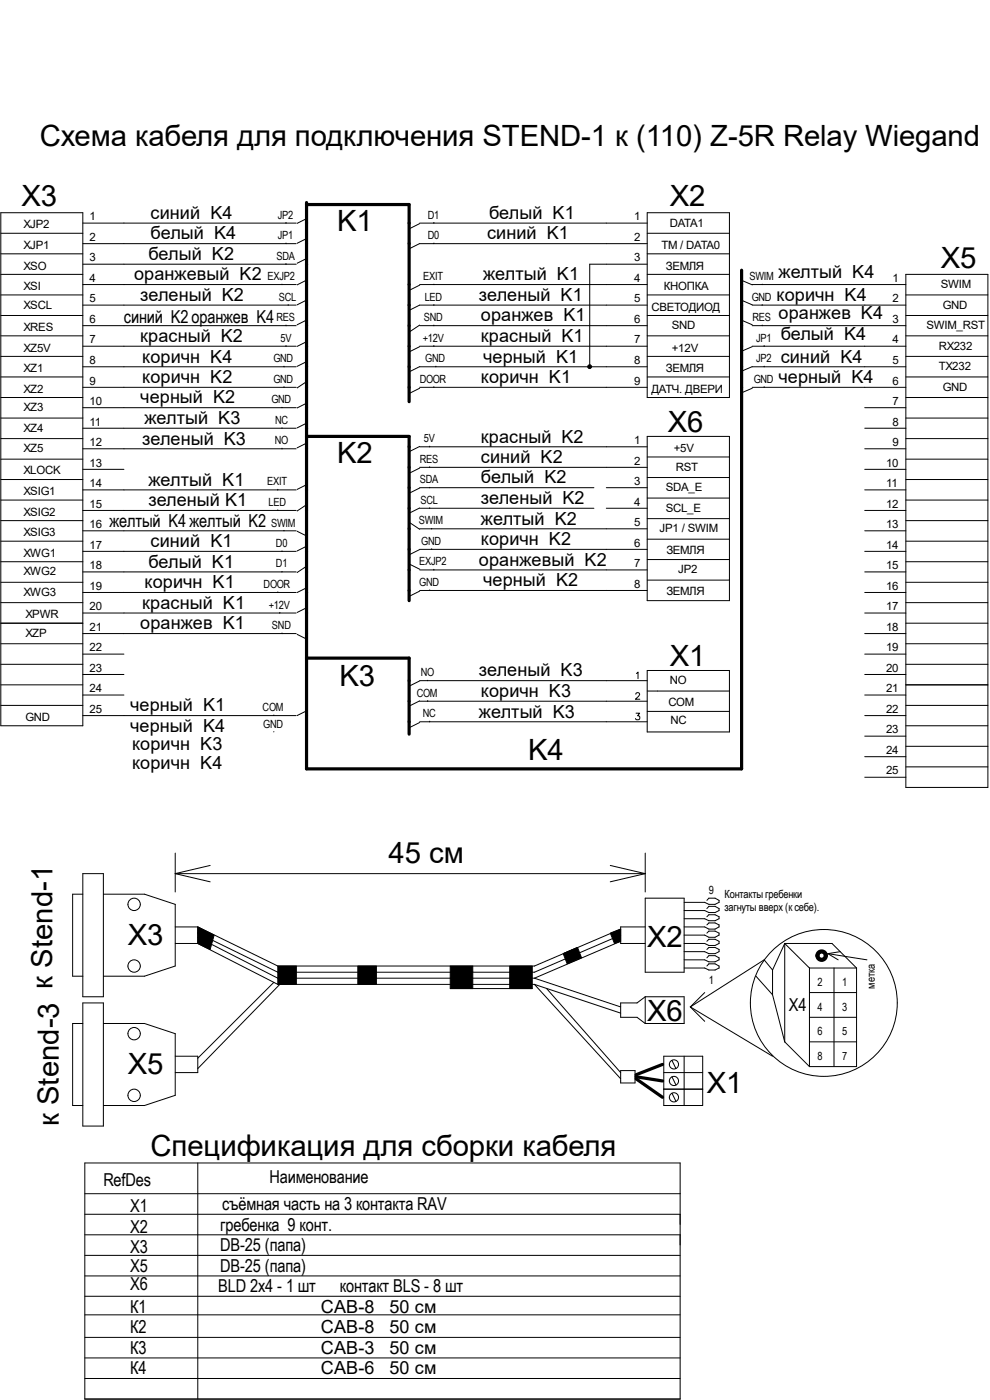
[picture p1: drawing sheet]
<svg xmlns="http://www.w3.org/2000/svg" width="210mm" height="297mm" viewBox="0 0 210 297" stroke-linecap="round" stroke-linejoin="round" font-family="sans-serif">
<g fill="none" stroke="#000" stroke-width=".21">
<path d="M.2 45.1h17.4v108.9h-17.4zM.2 58.2h17.4M.2 53.8h17.4M.2 49.5h17.4M17.6 56h45.2M17.6 51.7h45.2M17.6 47.3h45.2M60.7 47.2v.1M60.7 51.6v.1M60.7 55.9v.1M65.1 54.8l-2.1 1.1M65.1 59.4l-2.1 1.1"/>
<path d="M65.1 50.6l-2.1 1M65.1 46.4l-2.1 1M89 51.7h48.3M89 47.3h48.3M89.1 51.6l-2.1 1.1M89.1 47.4l-2.1 1.1M92 47.2v.1M92 51.6v.1M137.3 56h-12.2v21.8M137.3 45.1h17.4v39.2h-17.4zM137.3 58.2h17.4M137.3 53.8h17.4"/>
<path d="M137.3 49.5h17.4M157.2 59.4l2.4 1.1M192.2 58.2h17.3v108.8h-17.3zM.2 80h17.4M.2 75.6h17.4M.2 71.2h17.4M.2 66.9h17.4M.2 62.6h17.4M17.6 69.1h45.2M17.6 73.4h45.2M17.6 64.7h45.2M17.6 77.8h45.2"/>
<path d="M17.6 60.4h45.2M59.8 60.3v.1M60.2 77.7v.1M60.7 69v.1M60.7 73.3v.1M61.1 64.6v.1M65.1 76.7l-2.1 1M65.1 72.5l-2.1 1M65.1 63.6l-2.1 1.1M65.1 67.9l-2.1 1M89 69.1h48.3M89 73.4h48.3"/>
<path d="M89 64.7h48.3M89 77.8h48.3M89 60.4h48.3M89.1 77.7l-2.1 1.1M89.1 68.9l-2.1 1.4M89.1 64.7l-2.1 1.1M89.1 73.5l-2.1 1.1M89.1 60.5l-2.1 1M92 60.3v.1M92 64.6v.1M92 69v.1M92 73.3v.1"/>
<path d="M92.5 77.7v.1M137.3 80h17.4M137.3 75.6h17.4M137.3 71.2h17.4M137.3 66.9h17.4M137.3 62.6h17.4M157.2 63.6l2.4 1.1M157.2 67.9l2.4 1M159.6 69.1h32.6M159.6 73.4h32.6M159.6 64.7h32.6M159.6 77.8h32.6"/>
<path d="M159.6 60.4h32.6M159.6 77.7l-2.4 1.1M159.6 73.5l-2.4 1.1M161.7 60.3v.1M161.7 64.6v.1M161.7 69v.1M162.1 73.3v.1M162.1 77.7v.1M192.2 80h17.3M192.2 75.6h17.3M192.2 71.2h17.3M192.2 66.9h17.3"/>
<path d="M192.2 62.6h17.3M.2 97.4h17.4M.2 93h17.4M.2 88.7h17.4M.2 84.3h17.4M17.6 82.2h45.2M17.6 95.2h45.2M17.6 90.8h45.2M17.6 86.5h45.2M17.6 99.6h8.7M59.8 86.4v.1M59.8 90.8h.1"/>
<path d="M59.8 95.1v.1M60.2 82v.2M65.1 89.7l-2.1 1.1M65.1 85.5l-2.1 1.1M65.1 80.9l-2.1 1.4M65.1 94l-2.1 1M89 99.1h48.3M89 82.2h48.3M89 94.8h48.3M89.1 94.7l-2.1 1M89.1 99.3l-2.1 1M89.1 82.3l-2.1 1.1"/>
<path d="M91.1 94.7v.1M91.1 99v.1M92 82v.2M137.3 92.6h17.4v34.8h-17.4zM137.3 96.9h17.4M159.6 82.2h32.6M159.6 82.3l-2.4 1.1M162.1 82v.2M183.4 95.2h8.8M183.4 90.8h8.8M183.4 86.5h8.8M183.4 99.6h8.8"/>
<path d="M192.2 97.4h17.3M192.2 93h17.3M192.2 88.7h17.3M192.2 84.3h17.3M.2 119.2h17.4M.2 114.8h17.4M.2 110.4h17.4M.2 106.1h17.4M.2 101.7h17.4M17.6 117h45.2M17.6 108.3h45.2M17.6 112.6h45.2"/>
<path d="M17.6 103.9h45.2M58.9 103.8v.1M58.9 108.2v.1M59.8 116.9v.1M60.2 112.5v.1M63 112.7l2.1 1M65.1 115.8l-2.1 1.1M65.1 102.8l-2.1 1.1M65.1 107l-2.1 1.4M87 119.7l2.1 1.1M87 110.9l2.1 1.4M89 116.5h48.3"/>
<path d="M89 112.2h48.3M89 103.5h37M89 107.8h37M89.1 116.6l-2.1 1M89.1 103.5l-2.1 1.1M89.1 107.7l-2.1 1.1M91.1 103.4v.1M91.1 107.7v.1M91.6 112.1v.1M91.6 116.4v.1M128.6 103.5h8.7M128.6 107.8h8.7"/>
<path d="M137.3 101.3h17.4M137.3 105.7h17.4M137.3 110h17.4M137.3 114.4h17.4M137.3 118.7h17.4M183.4 117h8.8M183.4 108.3h8.8M183.4 112.6h8.8M183.4 103.9h8.8M192.2 119.2h17.3M192.2 114.8h17.3M192.2 110.4h17.3"/>
<path d="M192.2 106.1h17.3M192.2 101.7h17.3M.2 136.6h17.4M.2 132.2h17.4M.2 127.8h17.4M.2 123.5h17.4M17.6 130h45.2M17.6 125.7h45.2M17.6 134.4h45.2M17.6 121.3h45.2M17.6 138.8h8.7M58.9 125.6v.1"/>
<path d="M59.4 129.9v.1M59.8 121.2v.1M59.8 134.3v.1M63 134.5l2.1 1.1M65.1 128.9l-2.1 1.1M65.1 124.7l-2.1 1M65.1 120.1l-2.1 1.4M89 125.3h48.3M89 120.9h48.3M89.1 125.4l-2.1 1M91.1 125.1v.2M92 120.8v.1"/>
<path d="M137.3 123.1h17.4M183.4 130h8.8M183.4 125.7h8.8M183.4 134.4h8.8M183.4 121.3h8.8M183.4 138.8h8.8M192.2 136.6h17.3M192.2 132.2h17.3M192.2 127.8h17.3M192.2 123.5h17.3M.2 149.6h17.4M.2 145.3h17.4"/>
<path d="M.2 140.9h17.4M17.6 151.8h45.2M17.6 143.1h8.7M17.6 147.4h8.7M58.1 151.7v.1M58.1 155.2v.1M65.1 150.8l-2.1 1M89 153.1h48.3M89 148.8h48.3M89 144.4h48.3M89.1 148.7l-2.1 1M89.1 144.4l-2.1 1.1"/>
<path d="M89.1 153.2l-2.1 1.1M90.7 144.3v.1M90.7 148.6v.2M91.1 153v.1M134.9 147.3v-.2l.5-.2 .3 .5-.9 .9h.9M134.9 151.3h.8l-.4 .5a.47 .47 0 0 1 .4 .5 .47 .47 0 0 1-.4 .5 .47 .47 0 0 1-.5-.4M135 142.9l.3-.3v1.4M137.3 142.2h17.4v13.1h-17.4zM137.3 146.6h17.4M137.3 150.9h17.4M183.4 151.8h8.8M183.4 143.1h8.8"/>
<path d="M183.4 147.4h8.8M183.4 156.2h8.8M192.2 154h17.3M192.2 149.6h17.3M192.2 145.3h17.3M192.2 140.9h17.3M192.2 158.3h17.3M183.4 164.9h8.8M183.4 160.5h8.8M192.2 162.7h17.3M17.6 189.7h-2.2v17.4h2.2M17.6 185.3h4.3v26.2h-4.3z"/>
<path d="M21.9 189.7h8.7l6.6 2.2v13l-6.6 2.2h-8.7M37.2 181v8.2M37.2 185.3h99.7M37.2 196.6h4.8M37.2 185.3l7.4 1.8M42 196.6v3.6M42 198l16.9 8.2h54.5l18.3-7.8M42 198.8l16.9 8.7h54.5M42 196.6l16.9 8.3h54.5l18.3-7.8M44.6 183.6l-7.4 1.7M129.5 183.6l7.4 1.7M131.7 199.7l-18.3 7.8"/>
<path d="M136.9 196.6h-5.2v3.6h5.2M136.9 190.5h8.2v15.7h-8.2zM136.9 181v8.2M136.9 185.3l-7.4 1.8M149.9 191l.5-.5h1.3l.8 .5v.4l-.8 .5h-1.3l-.9-.5h-4.4M149.9 192.7l.5-.4h1.3l.8 .4v.5l-.8 .4h-1.3l-.9-.4h-4.4M149.9 194.5l.5-.4h1.3l.8 .4v.4l-.8 .4h-1.3l-.9-.4h-4.4M149.9 196.2l.5-.4h1.3l.8 .4v.4l-.8 .5h-1.3l-.9-.5h-4.4M149.9 198l.5-.5h1.3l.8 .5v.4l-.8 .4h-1.3l-.9-.4h-4.4M149.9 199.7l.5-.4h1.3l.8 .4v.5l-.8 .4h-1.3l-.9-.4h-4.4M17.6 217.1h-2.2v17.4h2.2M17.6 212.8h4.3v26.1h-4.3z"/>
<path d="M21.9 217.1h8.7l6.6 2.2v13.1l-6.6 2.1h-8.7M37.2 200.2h4.8M42 200.2l16.9 8.6h54.5M58.1 208.4l-16.1 16.1M59.4 208.8l-17.4 17.9M95.5 209.7h17.4M113.4 207.5l18.3 6.1M113.4 208.8l18.3 6.1M113.4 208.8l18.3 20.1M116 209.7l15.7 17.8M122.5 201l-3 1.3M136.9 211.5h8.2v5.6h-8.2"/>
<path d="M136.9 211.5l-1.8 1.3h-3.4v3h3.4l1.8 1.3M136.9 211.5v5.6M146.4 213.6l3.1 3.1M146.4 213.6l17.5 10.5M149.5 210.6l-3.1 3M149.9 204.9l.5-.4h1.3l.8 .4v.5l-.8 .4h-1.3l-.9-.4h-4.4M149.9 203.2l.5-.5h1.3l.8 .5v.4l-.8 .4h-1.3l-.9-.4h-4.4M149.9 201.4l.5-.4h1.3l.8 .4v.5l-.8 .4h-1.3l-.9-.4h-4.4M160.4 207.1l3.5 3.9M163.9 205.8l-1.8-2.2-15.7 10M163.9 205.8v5.2M163.9 211l2.6 10"/>
<path d="M166.5 200.2h10l5.2 5.2M166.5 200.2l-2.6 5.6M166.5 200.2l5.2 5.2M166.5 200.2v20.8M171.7 205.4v20.9M171.7 215.8h10M171.7 205.4h10M171.7 210.6h10M175.6 202.3l2.2 1.3M175.6 202.3l8.3 1.3M176.9 205.4v20.9M178.2 201.9l-2.6 .4"/>
<path d="M181.7 205.4v20.9h-10M37.2 224.1h4.8v3.4h-4.8M131.7 227.1h3v2.6h-3zM140.8 224.1h8.3v10.4h-8.3zM140.8 227.5h8.3M140.8 231.1h8.3M142.5 228.4l.9 1.8M142.5 231.9l.9 1.7M142.5 225l.9 1.7M145.1 224.1v10.4M166.5 221l5.2 5.3M171.7 221h10"/>
<path d="M18 246.7h126.3v50.1h-126.3zM18 257.6h126.3M18 253.2h126.3M42 246.7v50.1M18 278.9h126.3M18 275h126.3M18 270.7h126.3M18 266.3h126.3M18 262h126.3M18 292.4h126.3M18 288.1h126.3M18 283.7h126.3"/>
<circle cx="28.4" cy="191.9" r="1.31"/>
<circle cx="28.4" cy="204.9" r="1.31"/>
<circle cx="28.4" cy="219.3" r="1.31"/>
<circle cx="174.8" cy="212.8" r="15.6"/>
<circle cx="28.4" cy="232.4" r="1.31"/>
<circle cx="143" cy="229.3" r=".97"/>
<circle cx="143" cy="225.8" r=".97"/>
<circle cx="143" cy="232.8" r=".97"/>
</g>
<path d="M65 43v120.1h92.3v-105.8M65 43.4h21.8v41.8M65 92.6h21.8v34.8M65 139.6h21.8v16.1M134.9 228.4l5.6 .9M134.9 228.9l5.6 3.9M140.5 225.8l-5.6 2.2" fill="none" stroke="#000" stroke-width=".68"/>
<g fill="#000" stroke="#000" stroke-width=".21">
<path d="M129.5 198l2.2-.9v2.6l-1.4 .5z" fill-rule="evenodd"/>
<path d="M42 196.6l3.4 1.8-.8 3-2.6-1.2z" fill-rule="evenodd"/>
<path d="M58.9 204.9h4v3.9h-4z" fill-rule="evenodd"/>
<path d="M75.9 204.9h3.9v3.9h-3.9z" fill-rule="evenodd"/>
<path d="M95.5 204.9h4.8v4.8h-4.8z" fill-rule="evenodd"/>
<path d="M108.1 204.9h4.8v4.8h-4.8z" fill-rule="evenodd"/>
<path d="M119.5 202.3l3-1.3 .9 2.2-3.1 1.3z" fill-rule="evenodd"/>
<circle cx="125.1" cy="77.8" r=".4"/>
</g>
<circle cx="174.3" cy="202.7" r=".89" fill="none" stroke="#000" stroke-width=".89"/>
<g font-size="6.2">
<text x="8.4" y="31.1">Схема кабеля для подключения STEND-1 к (110) Z-5R Relay Wiegand</text>
<text x="4.5" y="43.7">Х3</text>
<text x="142.1" y="43.7">Х2</text>
<text x="71.5" y="48.9">K1</text>
<text x="199.6" y="56.8">Х5</text>
<text x="141.6" y="91.6">Х6</text>
<text x="71.5" y="98.1">K2</text>
<text x="142.1" y="141.2">Х1</text>
<text x="72" y="145.6">K3</text>
<text x="112.1" y="161.2">K4</text>
<text x="82.4" y="183">45 см</text>
<text x="27.1" y="200.4">Х3</text>
<text x="137.3" y="200.9">Х2</text>
<text x="137.3" y="216.5">Х6</text>
<text x="27.1" y="227.9">Х5</text>
<text x="149.9" y="231.8">Х1</text>
<text x="12.4" y="238.9" transform="rotate(-90 12.4 238.9)">к Stend-3 к Stend-1</text>
<text x="32" y="245.3">Спецификация для сборки кабеля</text>
</g>
<g font-size="3.8">
<text x="32" y="46.4">синий K4</text>
<text x="103.8" y="46.4">белый K1</text>
<text x="32" y="50.8">белый K4</text>
<text x="103.3" y="50.8">синий K1</text>
<text x="28.4" y="59.5">оранжевый K2</text>
<text x="31.5" y="55.2">белый K2</text>
<text x="102.5" y="59.5">желтый K1</text>
<text x="165.1" y="59">желтый K4</text>
<text x="29.8" y="63.8">зеленый K2</text>
<text x="101.6" y="63.8">зеленый K1</text>
<text x="164.7" y="63.8">коричн K4</text>
<text x="26.3" y="68.6">синий K2 оранжев K4</text>
<text x="102" y="68.2">оранжев K1</text>
<text x="165.1" y="67.8">оранжев K4</text>
<text x="29.8" y="72.6">красный K2</text>
<text x="30.2" y="76.9">коричн K4</text>
<text x="102" y="72.6">красный K1</text>
<text x="102.5" y="76.9">черный K1</text>
<text x="165.6" y="72.1">белый K4</text>
<text x="165.6" y="76.9">синий K4</text>
<text x="30.2" y="81.3">коричн K2</text>
<text x="102" y="81.3">коричн K1</text>
<text x="165.1" y="81.3">черный K4</text>
<text x="29.8" y="85.6">черный K2</text>
<text x="30.6" y="90">желтый K3</text>
<text x="30.2" y="94.3">зеленый K3</text>
<text x="102" y="93.9">красный K2</text>
<text x="102" y="98.2">синий K2</text>
<text x="31.5" y="103">желтый K1</text>
<text x="31.5" y="107.4">зеленый K1</text>
<text x="102" y="106.9">зеленый K2</text>
<text x="102" y="102.6">белый K2</text>
<text x="23.2" y="111.7">желтый K4 желтый K2</text>
<text x="102" y="111.3">желтый K2</text>
<text x="32" y="116.1">синий K1</text>
<text x="102" y="115.6">коричн K2</text>
<text x="30.6" y="124.8">коричн K1</text>
<text x="31.5" y="120.4">белый K1</text>
<text x="101.6" y="120">оранжевый K2</text>
<text x="102.5" y="124.4">черный K2</text>
<text x="30.2" y="129.2">красный K1</text>
<text x="29.8" y="133.5">оранжев K1</text>
<text x="101.6" y="143.5">зеленый K3</text>
<text x="102" y="147.9">коричн K3</text>
<text x="27.6" y="155.3">черный K4</text>
<text x="27.6" y="150.9">черный K1</text>
<text x="101.6" y="152.2">желтый K3</text>
<text x="28" y="159.2">коричн K3</text>
<text x="28" y="163.1">коричн K4</text>
<text x="167.3" y="214.5">Х4</text>
<text x="21.9" y="251.5">RefDes</text>
<text x="57.2" y="251">Наименование</text>
<text x="27.6" y="257.1">Х1</text>
<text x="47.2" y="256.7">съёмная часть на 3 контакта RAV</text>
<text x="27.6" y="261.5">Х2</text>
<text x="46.7" y="261.1">гребенка 9 конт.</text>
<text x="27.6" y="265.9">Х3</text>
<text x="27.6" y="269.8">Х5</text>
<text x="46.7" y="265.4">DB-25 (папа)</text>
<text x="46.7" y="269.8">DB-25 (папа)</text>
<text x="27.6" y="273.7">Х6</text>
<text x="46.3" y="274.1">BLD 2x4 - 1 шт</text>
<text x="72.1" y="274.1">контакт BLS - 8 шт</text>
<text x="27.6" y="278.5">К1</text>
<text x="68.1" y="278.5">CAB-8</text>
<text x="82.6" y="278.5">50 см</text>
<text x="27.6" y="282.8">К2</text>
<text x="27.6" y="287.2">К3</text>
<text x="68.1" y="282.8">CAB-8</text>
<text x="68.1" y="287.2">CAB-3</text>
<text x="82.6" y="282.8">50 см</text>
<text x="82.6" y="287.2">50 см</text>
<text x="27.6" y="291.6">К4</text>
<text x="68.1" y="291.5">CAB-6</text>
<text x="82.6" y="291.5">50 см</text>
</g>
<g font-size="2.4">
<text x="19" y="46.8">1</text>
<text x="58.9" y="46.4">JP2</text>
<text x="90.8" y="46.4">D1</text>
<text x="134.5" y="46.8">1</text>
<text x="5" y="52.8">XJP1</text>
<text x="5" y="48.4">XJP2</text>
<text x="19" y="51.1">2</text>
<text x="58.9" y="50.7">JP1</text>
<text x="90.8" y="50.7">D0</text>
<text x="134.5" y="51.1">2</text>
<text x="140.3" y="52.8">TM / DATA0</text>
<text x="142.1" y="48.1">DATA1</text>
<text x="5" y="57.2">XSO</text>
<text x="19" y="59.8">4</text>
<text x="19" y="55.5">3</text>
<text x="56.7" y="59.5">EXJP2</text>
<text x="58.6" y="55.1">SDA</text>
<text x="89.8" y="59.5">EXIT</text>
<text x="134.5" y="55.5">3</text>
<text x="134.5" y="59.8">4</text>
<text x="141.2" y="57.2">ЗЕМЛЯ</text>
<text x="159" y="59.5">SWIM</text>
<text x="189.4" y="59.8">1</text>
<text x="5" y="65.5">XSCL</text>
<text x="5" y="61.6">XSI</text>
<text x="19" y="64.1">5</text>
<text x="59.1" y="63.8">SCL</text>
<text x="90.1" y="63.8">LED</text>
<text x="134.5" y="64.1">5</text>
<text x="138.2" y="65.9">СВЕТОДИОД</text>
<text x="140.8" y="61.6">КНОПКА</text>
<text x="159.5" y="63.8">GND</text>
<text x="189.4" y="64.1">2</text>
<text x="199.6" y="61.1">SWIM</text>
<text x="200" y="65.5">GND</text>
<text x="5" y="70.2">XRES</text>
<text x="19" y="68.5">6</text>
<text x="58.6" y="68.1">RES</text>
<text x="89.9" y="68.1">SND</text>
<text x="134.5" y="68.5">6</text>
<text x="142.5" y="69.8">SND</text>
<text x="159.6" y="68.1">RES</text>
<text x="189.4" y="68.5">3</text>
<text x="196.5" y="69.8">SWIM_RST</text>
<text x="5" y="74.6">XZ5V</text>
<text x="19" y="77.2">8</text>
<text x="19" y="72.9">7</text>
<text x="58" y="76.9">GND</text>
<text x="59.5" y="72.5">5V</text>
<text x="89.7" y="72.5">+12V</text>
<text x="90.2" y="76.9">GND</text>
<text x="134.5" y="72.9">7</text>
<text x="134.5" y="77.2">8</text>
<text x="142.5" y="74.6">+12V</text>
<text x="160.4" y="72.5">JP1</text>
<text x="160.4" y="76.9">JP2</text>
<text x="189.4" y="77.2">5</text>
<text x="189.4" y="72.9">4</text>
<text x="199.1" y="74.2">RX232</text>
<text x="5" y="79">XZ1</text>
<text x="5" y="83.3">XZ2</text>
<text x="19" y="81.6">9</text>
<text x="58" y="81.2">GND</text>
<text x="89" y="81.2">DOOR</text>
<text x="134.5" y="81.6">9</text>
<text x="138.2" y="83.3">ДАТЧ. ДВЕРИ</text>
<text x="141.2" y="79">ЗЕМЛЯ</text>
<text x="159.9" y="81.2">GND</text>
<text x="189.4" y="81.6">6</text>
<text x="199.1" y="78.5">TX232</text>
<text x="200" y="82.9">GND</text>
<text x="5" y="87.2">XZ3</text>
<text x="19" y="85.9">10</text>
<text x="57.6" y="85.6">GND</text>
<text x="58.4" y="89.9">NC</text>
<text x="189.4" y="85.9">7</text>
<text x="5" y="91.6">XZ4</text>
<text x="5" y="95.9">XZ5</text>
<text x="19" y="90.3">11</text>
<text x="19" y="94.6">12</text>
<text x="58.3" y="94.3">NO</text>
<text x="89.9" y="93.8">5V</text>
<text x="134.5" y="94.2">1</text>
<text x="143" y="95.9">+5V</text>
<text x="189.4" y="90.3">8</text>
<text x="189.4" y="94.6">9</text>
<text x="5" y="100.6">XLOCK</text>
<text x="19" y="99">13</text>
<text x="89.1" y="98.2">RES</text>
<text x="134.5" y="98.6">2</text>
<text x="143.4" y="99.9">RST</text>
<text x="188" y="99">10</text>
<text x="5" y="105">XSIG1</text>
<text x="19" y="103.3">14</text>
<text x="19" y="107.7">15</text>
<text x="56.7" y="103">EXIT</text>
<text x="57" y="107.3">LED</text>
<text x="89.1" y="102.6">SDA</text>
<text x="89.2" y="106.9">SCL</text>
<text x="134.5" y="102.9">3</text>
<text x="134.5" y="107.2">4</text>
<text x="141.2" y="104.2">SDA_E</text>
<text x="188" y="103.3">11</text>
<text x="188" y="107.7">12</text>
<text x="5" y="109.4">XSIG2</text>
<text x="5" y="113.8">XSIG3</text>
<text x="19" y="112">16</text>
<text x="57.5" y="111.7">SWIM</text>
<text x="88.9" y="111.2">SWIM</text>
<text x="134.5" y="111.6">5</text>
<text x="139.9" y="112.9">JP1 / SWIM</text>
<text x="141.2" y="108.6">SCL_E</text>
<text x="188" y="112">13</text>
<text x="5" y="118.1">XWG1</text>
<text x="19" y="116.4">17</text>
<text x="58.5" y="116.1">D0</text>
<text x="88.9" y="120">EXJP2</text>
<text x="89.4" y="115.6">GND</text>
<text x="134.5" y="116">6</text>
<text x="141.3" y="117.6">ЗЕМЛЯ</text>
<text x="188" y="116.4">14</text>
<text x="5" y="122.1">XWG2</text>
<text x="19" y="125.1">19</text>
<text x="19" y="120.7">18</text>
<text x="55.9" y="124.7">DOOR</text>
<text x="58.5" y="120.4">D1</text>
<text x="88.9" y="124.3">GND</text>
<text x="134.5" y="120.3">7</text>
<text x="134.5" y="124.7">8</text>
<text x="143.8" y="121.6">JP2</text>
<text x="188" y="125.1">16</text>
<text x="188" y="120.7">15</text>
<text x="5" y="126.4">XWG3</text>
<text x="5.4" y="131.2">XPWR</text>
<text x="19" y="129.5">20</text>
<text x="57" y="129.1">+12V</text>
<text x="141.3" y="126.3">ЗЕМЛЯ</text>
<text x="188" y="129.5">17</text>
<text x="5.4" y="135.1">XZP</text>
<text x="19" y="133.8">21</text>
<text x="57.7" y="133.5">SND</text>
<text x="188" y="133.8">18</text>
<text x="19" y="138.2">22</text>
<text x="19" y="142.5">23</text>
<text x="89.2" y="143.5">NO</text>
<text x="188" y="138.2">19</text>
<text x="188" y="142.5">20</text>
<text x="19" y="146.9">24</text>
<text x="88.4" y="147.8">COM</text>
<text x="141.8" y="149.8">COM</text>
<text x="142.1" y="145.1">NO</text>
<text x="188" y="146.9">21</text>
<text x="5.4" y="153">GND</text>
<text x="19" y="151.2">25</text>
<text x="55.7" y="150.9">COM</text>
<text x="55.8" y="154.4">GND</text>
<text x="89.7" y="152.2">NC</text>
<text x="142.2" y="153.7">NC</text>
<text x="188" y="151.2">22</text>
<text x="188" y="155.6">23</text>
<text x="188" y="159.9">24</text>
<text x="188" y="164.3">25</text>
<text x="150.4" y="189.6">9</text>
<text x="153.7" y="190.6">Контакты гребенки</text>
<text x="153.7" y="193.3">загнуты вверх (к себе).</text>
<text x="150.4" y="208.7">1</text>
<text x="173.4" y="209.2">2</text>
<text x="178.6" y="209.2">1</text>
<text x="185.5" y="209.7" transform="rotate(-90 185.5 209.7)">метка</text>
<text x="173.4" y="214.4">4</text>
<text x="178.6" y="214.4">3</text>
<text x="173.4" y="219.6">6</text>
<text x="178.6" y="219.6">5</text>
<text x="173.4" y="224.8">8</text>
<text x="178.6" y="224.8">7</text>
</g>
</svg>
